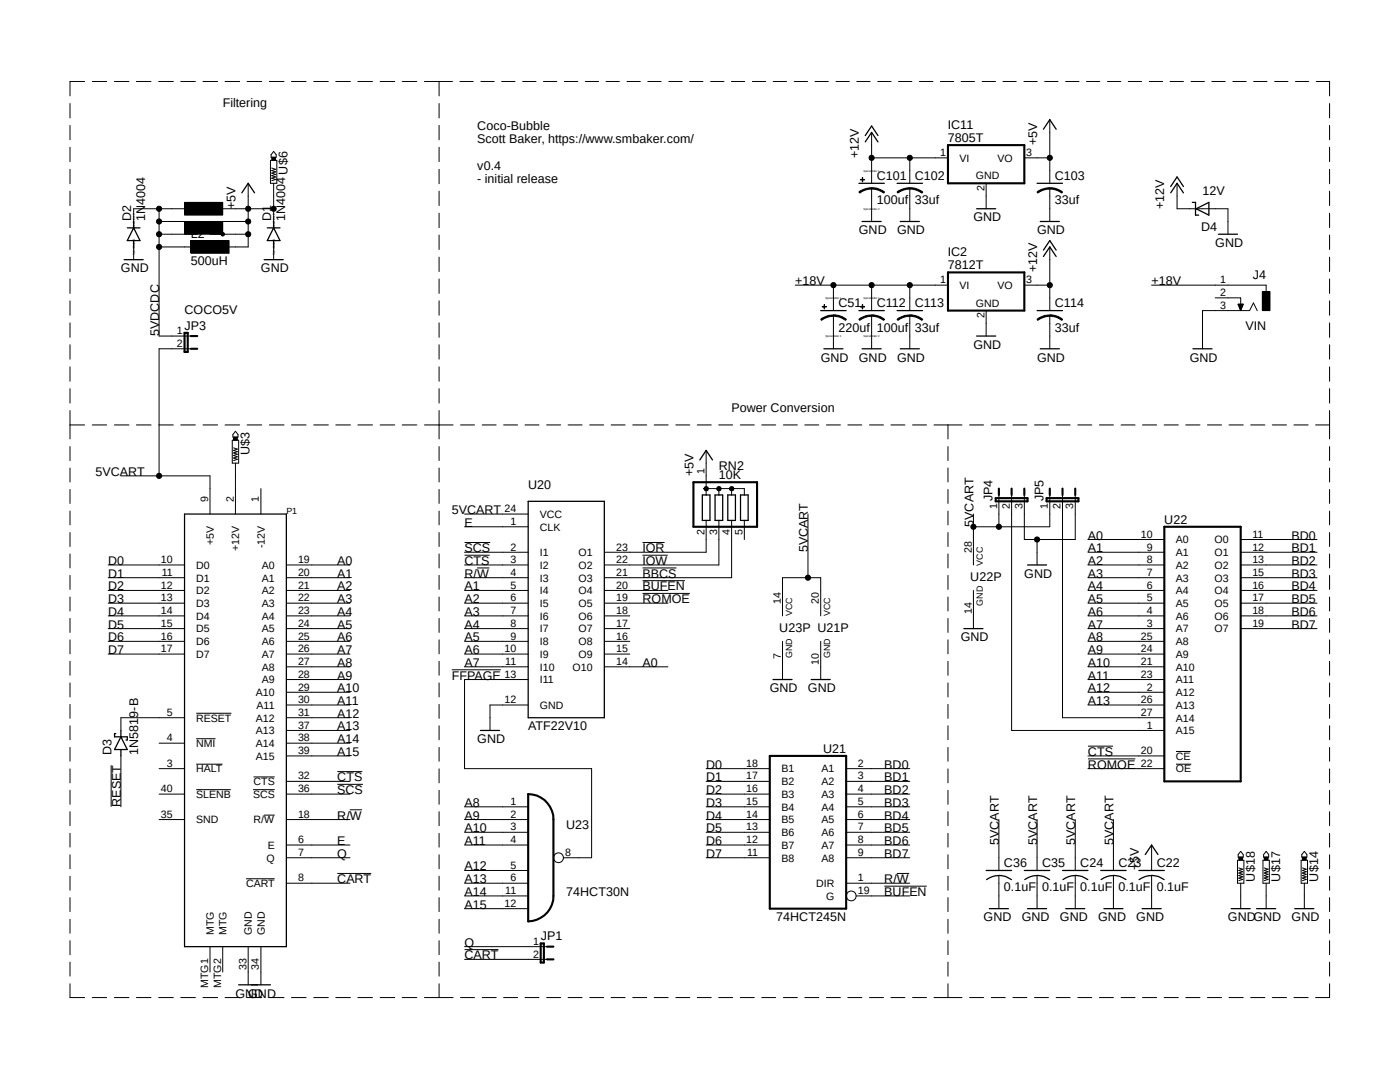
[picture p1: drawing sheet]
<svg xmlns="http://www.w3.org/2000/svg" width="279mm" height="216mm" viewBox="0 0 279 216" stroke-linecap="round" stroke-linejoin="round" font-family="sans-serif">
<path d="M13.9 16.2l251.6 183.5M265.5 16.2l-251.6 183.5" fill="none" stroke="#fff" stroke-width=".2"/>
<g fill="none" stroke="#000" stroke-width=".2">
<path d="M16.9 16.3h-2.9v2.8M18.4 16.3h2.9M22.8 16.3h2.9M27.2 16.3h2.9M31.7 16.3h2.9M36.1 16.3h2.9M40.5 16.3h2.9M44.9 16.3h2.9M49.3 16.3h2.9M53.8 16.3h2.9M58.2 16.3h2.9M62.6 16.3h2.9"/>
<path d="M67 16.3h2.9M71.4 16.3h2.9M75.9 16.3h2.9M80.3 16.3h2.9M84.7 16.3h5.6M87.6 16.3v2.8M91.8 16.3h2.6M96 16.3h2.6M100.1 16.3h2.7M104.3 16.3h2.7M108.5 16.3h2.6M112.6 16.3h2.7"/>
<path d="M116.8 16.3h2.7M120.9 16.3h2.7M125.1 16.3h2.7M129.3 16.3h2.7M133.5 16.3h2.6M137.6 16.3h2.7M141.8 16.3h2.7M146 16.3h2.6M150.2 16.3h2.6M154.3 16.3h2.7M158.5 16.3h2.7M162.6 16.3h2.7"/>
<path d="M166.8 16.3h2.7M171 16.3h2.7M175.2 16.3h2.6M179.3 16.3h2.7M183.5 16.3h2.7M187.7 16.3h2.6M191.8 16.3h2.7M196 16.3h2.7M200.2 16.3h2.6M204.3 16.3h2.7M208.5 16.3h2.7M212.7 16.3h2.6"/>
<path d="M216.8 16.3h2.7M221 16.3h2.7M225.2 16.3h2.6M229.4 16.3h2.6M233.5 16.3h2.7M237.7 16.3h2.7M241.9 16.3h2.6M246 16.3h2.7M250.2 16.3h2.7M254.4 16.3h2.6M258.5 16.3h2.7M262.7 16.3h2.6v2.8"/>
<path d="M14 20.7v2.8M14 25v2.9M14 29.4v2.9M14 33.8v2.9M14 38.1v2.9M49.5 36.6v12.7h-5.1M54 32h1.2v4.6h-1.2zM54.2 31.4h.8v.6h-.8zM54.2 33.5l.8 .3-.8 .2 .8 .3-.8 .2 .8 .3-.8 .3 .8 .2-.8 .3 .8 .2-.8 .3M54.6 36.6v7.6M54.6 30.2l.5 .7v.5h-1v-.5zM87.6 20.7v2.8"/>
<path d="M87.6 25v2.9M87.6 29.4v2.9M87.6 33.8v2.9M87.6 38.1v2.9M171.4 38.3a4.3 4.3 0 0 1 2.5-.8v.2a3.9 3.9 0 0 0-2.3 .8zM171.7 35.8l.9 .1zM172.1 35.4l.1 .9zM173.9 37.5a3.8 3.8 0 0 1 2.6 .8l-.1 .2a4.1 4.1 0 0 0-2.5-.8zM173.9 26.4v10.2M173.9 37.6v6.6M173.9 31.5h15.3M179 38.3a4.3 4.3 0 0 1 2.6-.8v.2a3.9 3.9 0 0 0-2.4 .8z"/>
<path d="M181.6 37.5a3.8 3.8 0 0 1 2.5 .8l-.1 .2a4.1 4.1 0 0 0-2.4-.8zM181.6 31.5v5.1M181.6 37.6v6.6M196.8 36.6v5.1M204.4 31.5h5.1M207 38.3a4 4 0 0 1 2.5-.8v.2a4.1 4.1 0 0 0-2.4 .8zM209.5 37.5a3.6 3.6 0 0 1 2.5 .8l-.1 .2a4.1 4.1 0 0 0-2.4-.8zM209.5 23.9v12.7M209.5 37.6v6.6M234.9 36.6v5.1h10.2v5M265.3 20.7v2.8M265.3 25v2.9"/>
<path d="M265.3 29.4v2.9M265.3 33.8v2.9M265.3 38.1v2.9M14 42.5v2.9M14 46.9v2.9M14 51.3v2.9M14 55.7v2.8M26.7 49.3v2.5M31.7 49.3h7.7M31.7 46.7h7.7M31.7 44.2h7.7M31.7 41.7v25.4h6.4"/>
<path d="M36.8 44.2h7.6v2.5h-7.6zM36.8 40.4h7.6v2.5h-7.6zM38.1 48h7.6v2.5h-7.6zM39.4 41.7h-12.7v2.5M41.9 41.7h12.7M41.9 46.7h7.6M41.9 44.2h7.6M44.2 46.5l.2-.1 .3 .1 .1 .2-.1 .3-.3 .1-.2-.1-.1-.3 .3-.1 .2 .1-.2 .2-.3-.2zM54.6 49.3v2.5M87.6 42.5v2.9M87.6 46.9v2.9M87.6 51.3v2.9"/>
<path d="M87.6 55.7v2.8M158.7 56.9h30.5M166.3 56.9v5.1M173.9 56.9v5.1M181.6 56.9v5.1M204.4 56.9h5.1M209.5 49.3v12.7M229.8 56.9h22.9v1.3M242.5 59.4h5.1v2.6M251.9 58.2h1.5v3.8h-1.5zM265.3 42.5v2.9M265.3 46.9v2.9"/>
<path d="M265.3 51.3v2.9M265.3 55.7v2.8M14 60v2.9M14 64.4v2.9M14 68.8v2.9M14 73.2v2.9M14 77.6v2.8M38.1 69.6h-6.4v25.4M87.6 60v2.9M87.6 64.4v2.9M87.6 68.8v2.9M87.6 73.2v2.9"/>
<path d="M87.6 77.6v2.8M163.8 63.7a4.3 4.3 0 0 1 2.5-.8v.2a3.9 3.9 0 0 0-2.3 .8zM164.1 61.2l.8 .1zM164.5 60.8v.8zM166.3 62.8a4.2 4.2 0 0 1 2.6 .9l-.2 .2a3.8 3.8 0 0 0-2.4-.8zM166.3 63v6.6M171.4 63.7a4.3 4.3 0 0 1 2.5-.8v.2a3.9 3.9 0 0 0-2.3 .8zM171.7 61.2l.9 .1zM172.1 60.8l.1 .8zM173.9 62.8a4.2 4.2 0 0 1 2.6 .9l-.1 .2a3.8 3.8 0 0 0-2.5-.8zM173.9 63v6.6M179 63.7a4.3 4.3 0 0 1 2.6-.8v.2a3.9 3.9 0 0 0-2.4 .8z"/>
<path d="M181.6 62.8a4.2 4.2 0 0 1 2.5 .9l-.1 .2a3.8 3.8 0 0 0-2.4-.8zM181.6 63v6.6M196.8 62v5.1M207 63.7a4 4 0 0 1 2.5-.8v.2a4.1 4.1 0 0 0-2.4 .8zM209.5 62.8a4 4 0 0 1 2.5 .9l-.1 .2a3.8 3.8 0 0 0-2.4-.8zM209.5 63v6.6M247.1 60.7h1l-.5 1.3zM247.1 60.8h1M247.1 60.9h.9M247.2 61h.8M247.2 61h.7M247.3 61.1h.6"/>
<path d="M247.3 61.3h.6M247.3 61.2h.6M247.4 61.4h.4M247.4 61.5h.4M247.4 61.6h.3M247.5 61.7h.2M247.5 61.8h.2M247.6 61.9h.1M247.6 61.8h.1M250.9 62l-.8-1.5-.7 1.5h-9.4v7.6M265.3 60v2.9M265.3 64.4v2.9"/>
<path d="M265.3 68.8v2.9M265.3 73.2v2.9M265.3 77.6v2.8M14 81.9v5.7M14 89.1v2.8M14 93.4v2.8M14 97.7v2.8M14 84.8h2.9M18.4 84.8h2.9M22.8 84.8h2.9M24.1 95h17.8v7.6M27.2 84.8h2.9"/>
<path d="M31.7 84.8h2.9M36.1 84.8h2.9M40.5 84.8h2.9M44.9 84.8h2.9M46.4 87.8h1.2v4.6h-1.2zM46.6 87.2h.8v.6h-.8zM46.6 89.4l.8 .2-.8 .3 .8 .2-.8 .3 .8 .2-.8 .3 .8 .2-.8 .3 .8 .3-.8 .2M47 92.4v10.2M47 86.1l.5 .6v.5h-1v-.5zM49.3 84.8h2.9M52.1 97.5v5.1M53.8 84.8h2.9"/>
<path d="M58.2 84.8h2.9M62.6 84.8h2.9M67 84.8h2.9M71.4 84.8h2.9M75.9 84.8h2.9M80.3 84.8h2.9M84.7 84.8h5.7M87.6 81.9v5.7M87.6 89.1v2.8M87.6 93.4v2.8M87.6 97.7v2.8M91.9 84.8h2.8"/>
<path d="M96.2 84.8h2.8M100.5 84.8h2.8M104.8 84.8h2.8M109.1 84.8h2.8M113.4 84.8h2.8M117.7 84.8h2.8M122 84.8h2.8M126.3 84.8h2.8M130.6 84.8h2.7M134.9 84.8h2.8M139.1 84.8h2.8M140.6 97.2l.3-.1 .4 .1 .1 .3-.1 .3-.4 .2-.3-.2-.1-.3h.5h-.5z"/>
<path d="M140.9 89.9v8.9M140.9 97.5h7.6v1.3M143.2 97.2l.3-.1 .3 .1 .1 .3-.1 .3-.3 .2-.3-.2-.2-.3h.5h-.5zM143.4 84.8h2.8M143.5 97.5v1.3M145.7 97.2l.3-.1 .3 .1 .2 .3-.2 .3-.3 .2-.3-.2-.2-.3h.5h-.5zM146 97.5v1.3M147.7 84.8h2.8M152 84.8h2.8M156.3 84.8h2.8M160.6 84.8h2.8M164.9 84.8h2.8"/>
<path d="M169.2 84.8h2.8M173.5 84.8h2.8M177.8 84.8h2.8M182.1 84.8h2.8M186.4 84.8h5.6M189.2 84.8v2.8M189.2 89.1v2.8M189.2 93.4v2.8M189.2 97.7v2.8M193.5 84.8h2.8M197.8 84.8h2.8M199.3 98.8v6.3"/>
<path d="M201.9 98.8v47h30.5M202.1 84.8h2.8M204.4 98.8v8.9h10.2v-8.9M206.5 84.8h2.8M209.5 98.8v6.3h-15.2M210.8 84.8h2.8M212 98.8v44.4h20.4M215.1 84.8h2.8M219.4 84.8h2.8M223.7 84.8h2.8M228 84.8h2.8M232.3 84.8h2.9"/>
<path d="M236.6 84.8h2.9M241 84.8h2.8M245.3 84.8h2.8M249.6 84.8h2.8M253.9 84.8h2.9M258.2 84.8h2.9M262.6 84.8h2.7M265.3 81.9v5.7M265.3 89.1v2.8M265.3 93.4v2.8M265.3 97.7v2.8M14 102v2.7"/>
<path d="M14 106.3v2.8M14 110.5v2.8M14 114.8v2.8M14 119.1v2.8M21.6 112.7h15.2M21.6 115.3h15.2M21.6 117.8h15.2M57.1 112.7h12.7M57.1 115.3h12.7M57.1 117.8h12.7M87.6 102v2.7M87.6 106.3v2.8"/>
<path d="M87.6 110.5v2.8M87.6 114.8v2.8M87.6 119.1v2.8M92.7 110.8h5M92.7 108.2h5.1M92.7 112.7h12.7M92.7 115.3h12.7M92.7 117.8h12.7M92.7 102.6h12.7M92.7 105.1h12.7M92.7 110.2h12.7M95.2 113.3h2.5"/>
<path d="M120.6 117.8h12.7M128.2 110.8h5.1M128.2 108.2h4.4M128.2 113.3h6.8M128.2 118.4h9.5M128.2 115.9h8.5M140.9 103.8v6.4h-20.3M143.5 103.8v8.9h-22.9M146 103.8v11.5h-25.4M148.5 103.8v3.9M161.2 102.6v12.7M189.2 102v2.7"/>
<path d="M189.2 106.3v2.8M189.2 110.5v2.8M189.2 114.8v2.8M189.2 119.1v2.8M194.3 102.6v10.1M194.3 117.8v7.6M207 107.7v5M217.1 112.7h15.3M217.1 115.3h15.3M217.1 117.8h15.3M217.1 110.2h15.3M217.1 107.7h15.3"/>
<path d="M247.6 112.7h15.2M247.6 115.3h15.2M247.6 117.8h15.2M247.6 110.2h15.2M247.6 107.7h15.2M265.3 102v2.7M265.3 106.3v2.8M265.3 110.5v2.8M265.3 114.8v2.8M265.3 119.1v2.8M14 123.4v2.8M14 127.7v2.8"/>
<path d="M14 132v2.7M14 136.3v2.8M21.6 120.4h15.2M21.6 122.9h15.2M21.6 125.4h15.2M21.6 128h15.2M21.6 130.5h15.2M57.1 120.4h12.7M57.1 122.9h12.7M57.1 125.4h12.7M57.1 128h12.7M57.1 130.5h12.7"/>
<path d="M57.1 133.1h12.7M57.1 135.6h12.7M57.1 138.1h12.7M87.6 123.4v2.8M87.6 127.7v2.8M87.6 132v2.7M87.6 136.3v2.8M90.2 133.6h9.7M92.7 120.4h12.7M92.7 122.9h12.7M92.7 125.4h12.7M92.7 128h12.7"/>
<path d="M92.7 130.5h12.7M92.7 133.1h12.7M105.4 135.6h-12.7v17.8h25.4v17.8h-5.7M120.6 120.4h12.7M120.6 122.9h5.1M120.6 125.4h5.1M120.6 128h5.1M120.6 130.5h5.1M120.6 133.1h12.7M156.2 122.9v-7.6h7.6v7.6M156.2 128v7.6M163.8 128v7.6"/>
<path d="M189.2 123.4v2.8M189.2 127.7v2.8M189.2 132v2.7M189.2 136.3v2.8M217.1 120.4h15.3M217.1 122.9h15.3M217.1 125.4h15.3M217.1 128h15.3M217.1 130.5h15.3M217.1 133.1h15.3M217.1 135.6h15.3M217.1 138.1h15.3"/>
<path d="M247.6 120.4h15.2M247.6 122.9h15.2M247.6 125.4h15.2M265.3 123.4v2.8M265.3 127.7v2.8M265.3 132v2.7M265.3 136.3v2.8M14 140.5v2.8M14 144.8v2.8M14 149.1v2.8M14 153.4v2.8M14 157.7v2.8"/>
<path d="M22.2 152.7v8.3M24.1 150.8v10.2M31.7 153.4h5.1M31.7 148.3h5.1M31.7 158.5h5.1M36.8 143.2h-12.7v2.6M39.2 152.5h5.2M39.2 147.4h3.8M39.2 142.3h7M39.2 157.6h6.9M50.5 157.6h4.3M50.6 155h4.2"/>
<path d="M57.1 155.9h12.7M57.1 148.3h12.7M57.1 143.2h12.7M57.1 158.5h12.7M57.1 140.7h12.7M57.1 145.8h12.7M57.1 150.8h12.7M67.3 154h5M67.3 156.5h5.1M87.6 140.5v2.8M87.6 144.8v2.8M87.6 149.1v2.8"/>
<path d="M87.6 153.4v2.8M87.6 157.7v2.8M105.4 140.7h-7.6v5.1M140.9 155.9h12.7M140.9 153.4h12.7M140.9 158.5h12.7M168.9 155.9h12.7M168.9 153.4h12.7M168.9 158.5h12.7M189.2 140.5v2.8M189.2 144.8v2.8M189.2 149.1v2.8"/>
<path d="M189.2 153.4v2.8M189.2 157.7v2.8M217.1 148.9h5M217.1 151.4h9.5M217.1 153.4h15.3M217.1 140.7h15.3M217.1 150.8h15.3M234.7 152.5h3M234.7 149.9h2.9M265.3 140.5v2.8M265.3 144.8v2.8M265.3 149.1v2.8"/>
<path d="M265.3 153.4v2.8M265.3 157.7v2.8M14 162v2.8M14 166.3v2.7M14 170.6v2.8M14 174.8v2.8M14 179.1v2.8M31.7 163.5h5.1M49.1 175.3h5.7M52.7 162.6h2.1M57.1 176.2h12.7M57.1 168.6h12.7"/>
<path d="M57.1 171.2h12.7M57.1 163.5h12.7M67.3 174.3h6.8M69.8 161.6h2.5M87.6 162v2.8M87.6 166.3v2.7M87.6 170.6v2.8M87.6 174.8v2.8M87.6 179.1v2.8M92.7 176.2h12.7M92.7 168.6h12.7M92.7 163.5h12.7"/>
<path d="M92.7 161h12.7M92.7 166.1h12.7M92.7 173.7h12.7M92.7 178.8h12.7M140.9 168.6h12.7M140.9 171.2h12.7M140.9 163.5h12.7M140.9 161h12.7M140.9 166.1h12.7M168.9 176.2h12.7M168.9 168.6h12.7M168.9 171.2h12.7"/>
<path d="M168.9 163.5h12.7M168.9 161h12.7M168.9 166.1h12.7M170.9 178.8h10.7M176.5 176.8h8.5M179 174.3h2.4M189.2 162v2.8M189.2 166.3v2.7M189.2 170.6v2.8M189.2 174.8v2.8M189.2 179.1v2.8M199.3 163.5v10.2"/>
<path d="M199.3 174.7v6.6M207 163.5v10.2M207 174.7v6.6M214.6 163.5v10.2M214.6 174.7v6.6M222.2 163.5v10.2M222.2 174.7v6.6M229.8 168.6v5.1M229.8 174.7v6.6M247 171.7h1.2v4.5h-1.2zM247.2 171h.8v.6h-.8zM247.2 173.2l.8 .2-.8 .3 .8 .2-.8 .3 .8 .3-.8 .2 .8 .3-.8 .2 .8 .3-.8 .2"/>
<path d="M247.6 176.2v5.1M247.6 169.9l.5 .6v.5h-1v-.5zM252.1 171.7h1.2v4.5h-1.2zM252.3 171h.8v.6h-.8zM252.3 173.2l.8 .2-.8 .3 .8 .2-.8 .3 .8 .3-.8 .2 .8 .3-.8 .2 .8 .3-.8 .2M252.7 176.2v5.1M252.7 169.9l.5 .6v.5h-1v-.5zM259.7 171.7h1.2v4.5h-1.2zM259.9 171h.8v.6h-.8zM259.9 173.2l.8 .2-.8 .3 .8 .2-.8 .3 .8 .3-.8 .2 .8 .3-.8 .2 .8 .3-.8 .2M260.3 169.9l.5 .6v.5h-1v-.5zM260.3 176.2v5.1"/>
<path d="M265.3 162v2.8M265.3 166.3v2.7M265.3 170.6v2.8M265.3 174.8v2.8M265.3 179.1v2.8M14 196.3v2.8h2.9M14 183.4v2.8M14 187.7v2.8M14 192v2.8M18.4 199.1h2.9M22.8 199.1h2.9M27.2 199.1h2.9"/>
<path d="M31.7 199.1h2.9M36.1 199.1h2.9M40.5 199.1h2.9M41.9 188.9v5.1M44.4 188.9v5.1M44.9 199.1h2.9M49.3 199.1h2.9M49.5 188.9v7.6M52.1 188.9v7.6M53.8 199.1h2.9M58.2 199.1h2.9M62.6 199.1h2.9"/>
<path d="M67 199.1h2.9M71.4 199.1h2.9M75.9 199.1h2.9M80.3 199.1h2.9M84.7 199.1h5.7M87.6 183.4v2.8M87.6 187.7v2.8M87.6 192v2.8M87.6 196.3v2.8M91.9 199.1h2.8M92.7 189.5h6.8M92.7 181.3h12.7"/>
<path d="M92.7 188.9h16.5M92.7 191.4h16.5M96.2 199.1h2.8M100.5 199.1h2.8M104.8 199.1h2.8M109.1 199.1h2.8M113.4 199.1h2.8M117.7 199.1h2.8M122 199.1h2.8M126.3 199.1h2.8M130.6 199.1h2.7M134.9 199.1h2.8"/>
<path d="M139.1 199.1h2.8M143.4 199.1h2.8M147.7 199.1h2.8M152 199.1h2.8M156.3 199.1h2.8M160.6 199.1h2.8M164.9 199.1h2.8M169.2 199.1h2.8M173.5 199.1h2.8M177.8 199.1h2.8M182.1 199.1h2.8M186.4 199.1h5.6"/>
<path d="M189.2 183.4v2.8M189.2 187.7v2.8M189.2 192v2.8M189.2 196.3v2.8M193.5 199.1h2.8M197.8 199.1h2.8M202.1 199.1h2.8M206.5 199.1h2.8M210.8 199.1h2.8M215.1 199.1h2.8M219.4 199.1h2.8M223.7 199.1h2.8"/>
<path d="M228 199.1h2.8M232.3 199.1h2.9M236.6 199.1h2.9M241 199.1h2.8M245.3 199.1h2.8M249.6 199.1h2.8M253.9 199.1h2.9M258.2 199.1h2.9M265.3 183.4v2.8M265.3 187.7v2.8M265.3 192v2.8M265.3 196.3v2.8h-2.7"/>
<circle cx="173.9" cy="31.5" r=".51"/>
<circle cx="181.6" cy="31.5" r=".51"/>
<circle cx="209.5" cy="31.5" r=".51"/>
<circle cx="31.7" cy="46.7" r=".51"/>
<circle cx="31.7" cy="49.3" r=".51"/>
<circle cx="31.7" cy="41.7" r=".51"/>
<circle cx="31.7" cy="44.2" r=".51"/>
<circle cx="49.5" cy="46.7" r=".51"/>
<circle cx="49.5" cy="41.7" r=".51"/>
<circle cx="49.5" cy="44.2" r=".51"/>
<circle cx="54.6" cy="41.7" r=".51"/>
<circle cx="166.3" cy="56.9" r=".51"/>
<circle cx="173.9" cy="56.9" r=".51"/>
<circle cx="181.6" cy="56.9" r=".51"/>
<circle cx="209.5" cy="56.9" r=".51"/>
<circle cx="31.7" cy="95" r=".51"/>
<circle cx="161.2" cy="115.3" r=".51"/>
<circle cx="194.3" cy="105.1" r=".51"/>
<circle cx="199.3" cy="105.1" r=".51"/>
<circle cx="207" cy="107.7" r=".51"/>
<circle cx="111.5" cy="171.2" r=".98"/>
<circle cx="169.9" cy="178.8" r=".98"/>
</g>
<g fill="none" stroke="#000" stroke-width=".25">
<path d="M48.3 38.5l1.2-1.9 1.3 1.9M171.4 36.6h5.1M172.7 28.3l1.2-1.9 1.3 1.9M172.7 27.1l1.2-2 1.3 2M179 36.6h5.1M207 36.6h5M208.2 25.8l1.3-1.9 1.3 1.9M233.6 38.5l1.3-1.9 1.3 1.9M233.6 37.2l1.3-1.9 1.3 1.9M24.8 51.8h3.8M25.4 45.5h2.5M26.7 45.5l1.2 2.5h-2.5z"/>
<path d="M26.7 44.2v1.3M26.7 48v1.3M52.7 51.8h3.8M53.3 45.5h2.6M54.6 45.5l1.3 2.5h-2.6zM54.6 44.2v1.3M54.6 48v1.3M172 44.2h3.9M179.7 44.2h3.8M194.9 41.7h3.8M207.6 44.2h3.8M208.2 51.2l1.3-1.9 1.3 1.9"/>
<path d="M208.2 49.9l1.3-1.9 1.3 1.9M238 40.4h.6v2.5h.6M238.7 41.7l2.6-1.3v2.5zM243.2 46.7h3.8M163.8 62h5.1M164.4 69.6h3.8M171.4 62h5.1M172 69.6h3.9M179 62h5.1M179.7 69.6h3.8M194.9 67.1h3.8M207 62h5"/>
<path d="M207.6 69.6h3.8M238.1 69.6h3.8M139.7 91.8l1.2-1.9 1.3 1.9M140.2 98.8h1.5v5h-1.5zM142.7 98.8h1.5v5h-1.5zM145.2 98.8h1.6v5h-1.6zM147.8 98.8h1.5v5h-1.5zM36.8 102.6h20.3v86.3h-20.3zM105.4 100h15.2v43.2h-15.2zM205.1 112.7h3.8M154.3 135.6h3.8M161.9 135.6h3.8"/>
<path d="M192.4 125.4h3.8M23.1 146.4h-.2v.6h2.5v.7h-.3M24.1 147l1.3 2.6h-2.5zM24.1 145.8v1.2M24.1 149.6v1.2M95.9 145.8h3.8M196.8 173.7h5.1M199.3 174.7a4 4 0 0 1 2.5 .8M199.3 174.7a4.1 4.1 0 0 0-2.4 .8M204.4 173.7h5.1M207 174.7a4 4 0 0 1 2.5 .8M207 174.7a4.1 4.1 0 0 0-2.5 .8"/>
<path d="M212 173.7h5.1M214.6 174.7a4 4 0 0 1 2.5 .8M214.6 174.7a4.1 4.1 0 0 0-2.5 .8M219.7 173.7h5M222.2 174.7a4 4 0 0 1 2.5 .8M222.2 174.7a4.1 4.1 0 0 0-2.4 .8M227.3 173.7h5.1M228.6 170.5l1.2-1.9 1.3 1.9M229.8 174.7a4 4 0 0 1 2.5 .8M229.8 174.7a4.4 4.4 0 0 0-2.5 .8M47.6 196.5h6.4M197.4 181.3h3.9"/>
<path d="M205.1 181.3h3.8M212.7 181.3h3.8M220.3 181.3h3.8M227.9 181.3h3.8M245.7 181.3h3.8M250.8 181.3h3.8M258.4 181.3h3.8"/>
</g>
<g fill="none" stroke="#000" stroke-width=".42">
<path d="M189.2 29h15.2v7.6h-15.2zM189.2 54.4h15.2v7.6h-15.2zM36.8 66.4h.7v3.8h-.7zM38.1 67.1h1.3M38.1 69.6h1.3M138.4 96.2h12.7v8.9h-12.7zM198.7 99.4h6.4v.6h-6.4zM199.3 97.5v1.3M201.9 97.5v1.3M204.4 97.5v1.3M208.9 99.4h6.3v.6h-6.3zM209.5 97.5v1.3"/>
<path d="M212 97.5v1.3M214.6 97.5v1.3M232.4 105.1h15.2v50.8h-15.2zM105.4 158.5a5 5 0 0 1 5 5v15.3a5.1 5.1 0 0 1-5 5.1zM153.6 150.8h15.3v30.5h-15.3zM107.9 188.3h.6v3.8h-.6zM109.2 188.9h1.2M109.2 191.4h1.2"/>
</g>
<g fill="#000">
<path d="M54.2 31.4h.8v.6h-.8z" fill-rule="evenodd"/>
<path d="M171.7 35.8l.9 .1z" fill-rule="evenodd"/>
<path d="M172.1 35.4l.1 .9z" fill-rule="evenodd"/>
<path d="M171.4 38.3a4.3 4.3 0 0 1 2.5-.8v.2a3.9 3.9 0 0 0-2.3 .8z" fill-rule="evenodd"/>
<path d="M173.9 37.5a3.8 3.8 0 0 1 2.6 .8l-.1 .2a4.1 4.1 0 0 0-2.5-.8z" fill-rule="evenodd"/>
<path d="M179 38.3a4.3 4.3 0 0 1 2.6-.8v.2a3.9 3.9 0 0 0-2.4 .8z" fill-rule="evenodd"/>
<path d="M181.6 37.5a3.8 3.8 0 0 1 2.5 .8l-.1 .2a4.1 4.1 0 0 0-2.4-.8z" fill-rule="evenodd"/>
<path d="M207 38.3a4 4 0 0 1 2.5-.8v.2a4.1 4.1 0 0 0-2.4 .8z" fill-rule="evenodd"/>
<path d="M209.5 37.5a3.6 3.6 0 0 1 2.5 .8l-.1 .2a4.1 4.1 0 0 0-2.4-.8z" fill-rule="evenodd"/>
<path d="M36.8 44.2h7.6v2.5h-7.6z" fill-rule="evenodd"/>
<path d="M36.8 40.4h7.6v2.5h-7.6z" fill-rule="evenodd"/>
<path d="M38.1 48h7.6v2.5h-7.6z" fill-rule="evenodd"/>
<path d="M44.2 46.5l.2-.1 .3 .1 .1 .2-.1 .3-.3 .1-.2-.1-.1-.3 .3-.1 .2 .1-.2 .2-.3-.2z" fill-rule="evenodd"/>
<path d="M251.9 58.2h1.5v3.8h-1.5z" fill-rule="evenodd"/>
<path d="M164.1 61.2l.8 .1z" fill-rule="evenodd"/>
<path d="M164.5 60.8v.8z" fill-rule="evenodd"/>
<path d="M163.8 63.7a4.3 4.3 0 0 1 2.5-.8v.2a3.9 3.9 0 0 0-2.3 .8z" fill-rule="evenodd"/>
<path d="M166.3 62.8a4.2 4.2 0 0 1 2.6 .9l-.2 .2a3.8 3.8 0 0 0-2.4-.8z" fill-rule="evenodd"/>
<path d="M171.7 61.2l.9 .1z" fill-rule="evenodd"/>
<path d="M172.1 60.8l.1 .8z" fill-rule="evenodd"/>
<path d="M171.4 63.7a4.3 4.3 0 0 1 2.5-.8v.2a3.9 3.9 0 0 0-2.3 .8z" fill-rule="evenodd"/>
<path d="M173.9 62.8a4.2 4.2 0 0 1 2.6 .9l-.1 .2a3.8 3.8 0 0 0-2.5-.8z" fill-rule="evenodd"/>
<path d="M179 63.7a4.3 4.3 0 0 1 2.6-.8v.2a3.9 3.9 0 0 0-2.4 .8z" fill-rule="evenodd"/>
<path d="M181.6 62.8a4.2 4.2 0 0 1 2.5 .9l-.1 .2a3.8 3.8 0 0 0-2.4-.8z" fill-rule="evenodd"/>
<path d="M207 63.7a4 4 0 0 1 2.5-.8v.2a4.1 4.1 0 0 0-2.4 .8z" fill-rule="evenodd"/>
<path d="M209.5 62.8a4 4 0 0 1 2.5 .9l-.1 .2a3.8 3.8 0 0 0-2.4-.8z" fill-rule="evenodd"/>
<path d="M46.6 87.2h.8v.6h-.8z" fill-rule="evenodd"/>
<path d="M140.6 97.2l.3-.1 .4 .1 .1 .3-.1 .3-.4 .2-.3-.2-.1-.3h.5h-.5z" fill-rule="evenodd"/>
<path d="M143.2 97.2l.3-.1 .3 .1 .1 .3-.1 .3-.3 .2-.3-.2-.2-.3h.5h-.5z" fill-rule="evenodd"/>
<path d="M145.7 97.2l.3-.1 .3 .1 .2 .3-.2 .3-.3 .2-.3-.2-.2-.3h.5h-.5z" fill-rule="evenodd"/>
<path d="M247.2 171h.8v.6h-.8z" fill-rule="evenodd"/>
<path d="M252.3 171h.8v.6h-.8z" fill-rule="evenodd"/>
<path d="M259.9 171h.8v.6h-.8z" fill-rule="evenodd"/>
<circle cx="173.9" cy="31.5" r=".51"/>
<circle cx="181.6" cy="31.5" r=".51"/>
<circle cx="209.5" cy="31.5" r=".51"/>
<circle cx="31.7" cy="46.7" r=".51"/>
<circle cx="31.7" cy="49.3" r=".51"/>
<circle cx="31.7" cy="41.7" r=".51"/>
<circle cx="31.7" cy="44.2" r=".51"/>
<circle cx="49.5" cy="46.7" r=".51"/>
<circle cx="49.5" cy="41.7" r=".51"/>
<circle cx="49.5" cy="44.2" r=".51"/>
<circle cx="54.6" cy="41.7" r=".51"/>
<circle cx="166.3" cy="56.9" r=".51"/>
<circle cx="173.9" cy="56.9" r=".51"/>
<circle cx="181.6" cy="56.9" r=".51"/>
<circle cx="209.5" cy="56.9" r=".51"/>
<circle cx="31.7" cy="95" r=".51"/>
<circle cx="161.2" cy="115.3" r=".51"/>
<circle cx="194.3" cy="105.1" r=".51"/>
<circle cx="199.3" cy="105.1" r=".51"/>
<circle cx="207" cy="107.7" r=".51"/>
</g>
<g font-size="2.5">
<text x="44.4" y="21.3">Filtering</text>
<text x="95.2" y="25.9">Coco-Bubble</text>
<text x="95.2" y="28.6">Scott Baker, https://www.smbaker.com/</text>
<text x="189.2" y="25.8">IC11</text>
<text x="189.2" y="28.3">7805T</text>
<text x="207" y="29" transform="rotate(-90 207 29)">+5V</text>
<text x="95.2" y="33.9">v0.4</text>
<text x="171.4" y="31.5" transform="rotate(-90 171.4 31.5)">+12V</text>
<text x="175" y="35.9">C101 C102</text>
<text x="210.5" y="35.9">C103</text>
<text x="47" y="41.7" transform="rotate(-90 47 41.7)">+5V</text>
<text x="95.2" y="36.6">- initial release</text>
<text x="175" y="40.8">100uf</text>
<text x="182.6" y="40.8">33uf</text>
<text x="210.5" y="40.8">33uf</text>
<text x="232.4" y="41.7" transform="rotate(-90 232.4 41.7)">+12V</text>
<text x="240" y="38.9">12V</text>
<text x="26.2" y="44.2" transform="rotate(-90 26.2 44.2)">D2</text>
<text x="29" y="44.2" transform="rotate(-90 29 44.2)">1N4004</text>
<text x="38.1" y="47.5">L2</text>
<text x="54.1" y="44.2" transform="rotate(-90 54.1 44.2)">D1</text>
<text x="56.9" y="44.2" transform="rotate(-90 56.9 44.2)">1N4004 U$6</text>
<text x="171.4" y="46.7">GND</text>
<text x="179" y="46.7">GND</text>
<text x="194.3" y="44.2">GND</text>
<text x="207" y="46.7">GND</text>
<text x="239.7" y="46.1">D4</text>
<text x="38.1" y="52.8">500uH</text>
<text x="189.2" y="51.2">IC2</text>
<text x="189.2" y="53.7">7812T</text>
<text x="242.5" y="49.3">GND</text>
<text x="24.1" y="54.4">GND</text>
<text x="52.1" y="54.4">GND</text>
<text x="158.7" y="56.9">+18V</text>
<text x="207" y="54.4" transform="rotate(-90 207 54.4)">+12V</text>
<text x="229.8" y="56.9">+18V</text>
<text x="250" y="55.6">J4</text>
<text x="36.8" y="62.6">COCO5V</text>
<text x="36.8" y="65.8">JP3</text>
<text x="167.3" y="61.3">C51</text>
<text x="175" y="61.3">C112</text>
<text x="182.6" y="61.3">C113</text>
<text x="210.5" y="61.3">C114</text>
<text x="248.6" y="65.8">VIN</text>
<text x="31.7" y="67.1" transform="rotate(-90 31.7 67.1)">5VDCDC</text>
<text x="167.3" y="66.2">220uf</text>
<text x="175" y="66.2">100uf</text>
<text x="182.6" y="66.2">33uf</text>
<text x="194.3" y="69.6">GND</text>
<text x="210.5" y="66.2">33uf</text>
<text x="163.8" y="72.1">GND</text>
<text x="171.4" y="72.1">GND</text>
<text x="179" y="72.1">GND</text>
<text x="207" y="72.1">GND</text>
<text x="237.4" y="72.1">GND</text>
<text x="146" y="82.3">Power Conversion</text>
<text x="19" y="95">5VCART</text>
<text x="49.8" y="90.7" transform="rotate(-90 49.8 90.7)">U$3</text>
<text x="138.4" y="95" transform="rotate(-90 138.4 95)">+5V</text>
<text x="143.5" y="95.6">10K</text>
<text x="143.5" y="93.7">RN2</text>
<text x="105.4" y="97.5">U20</text>
<text x="198.1" y="100" transform="rotate(-90 198.1 100)">JP4</text>
<text x="208.2" y="100" transform="rotate(-90 208.2 100)">JP5</text>
<text x="90.2" y="102.6">5VCART</text>
<text x="92.7" y="105.1">E</text>
<text x="194.3" y="105.1" transform="rotate(-90 194.3 105.1)">5VCART</text>
<text x="217.1" y="107.7">A0</text>
<text x="232.4" y="104.5">U22</text>
<text x="257.8" y="107.7">BD0</text>
<text x="21.6" y="112.7">D0</text>
<text x="67.3" y="112.7">A0</text>
<text x="92.7" y="112.7">CTS</text>
<text x="92.7" y="110.2">SCS</text>
<text x="128.2" y="112.7">IOW</text>
<text x="128.2" y="110.2">IOR</text>
<text x="161.2" y="110.2" transform="rotate(-90 161.2 110.2)">5VCART</text>
<text x="217.1" y="110.2">A1</text>
<text x="217.1" y="112.7">A2</text>
<text x="257.8" y="110.2">BD1</text>
<text x="257.8" y="112.7">BD2</text>
<text x="21.6" y="115.3">D1</text>
<text x="21.6" y="117.8">D2</text>
<text x="67.3" y="115.3">A1</text>
<text x="67.3" y="117.8">A2</text>
<text x="92.7" y="117.8">A1</text>
<text x="92.7" y="115.3">R/W</text>
<text x="128.2" y="117.8">BUFEN</text>
<text x="128.2" y="115.3">BBCS</text>
<text x="193.6" y="115.9">U22P</text>
<text x="204.4" y="115.3">GND</text>
<text x="217.1" y="117.8">A4</text>
<text x="217.1" y="115.3">A3</text>
<text x="257.8" y="115.3">BD3</text>
<text x="257.8" y="117.8">BD4</text>
<text x="21.6" y="120.4">D3</text>
<text x="21.6" y="122.9">D4</text>
<text x="21.6" y="125.4">D5</text>
<text x="67.3" y="122.9">A4</text>
<text x="67.3" y="120.4">A3</text>
<text x="67.3" y="125.4">A5</text>
<text x="92.7" y="120.4">A2</text>
<text x="92.7" y="125.4">A4</text>
<text x="92.7" y="122.9">A3</text>
<text x="128.2" y="120.4">ROMOE</text>
<text x="217.1" y="120.4">A5</text>
<text x="217.1" y="122.9">A6</text>
<text x="217.1" y="125.4">A7</text>
<text x="257.8" y="120.4">BD5</text>
<text x="257.8" y="122.9">BD6</text>
<text x="257.8" y="125.4">BD7</text>
<text x="21.6" y="128">D6</text>
<text x="21.6" y="130.5">D7</text>
<text x="67.3" y="128">A6</text>
<text x="67.3" y="130.5">A7</text>
<text x="92.7" y="128">A5</text>
<text x="92.7" y="130.5">A6</text>
<text x="155.5" y="126.1">U23P U21P</text>
<text x="191.7" y="128">GND</text>
<text x="217.1" y="128">A8</text>
<text x="217.1" y="130.5">A9</text>
<text x="67.3" y="133.1">A8</text>
<text x="67.3" y="135.6">A9</text>
<text x="90.2" y="135.6">FFPAGE</text>
<text x="92.7" y="133.1">A7</text>
<text x="128.2" y="133.1">A0</text>
<text x="217.1" y="133.1">A10</text>
<text x="217.1" y="135.6">A11</text>
<text x="67.3" y="138.1">A10</text>
<text x="67.3" y="140.7">A11</text>
<text x="67.3" y="143.2">A12</text>
<text x="153.6" y="138.1">GND</text>
<text x="161.2" y="138.1">GND</text>
<text x="217.1" y="138.1">A12</text>
<text x="217.1" y="140.7">A13</text>
<text x="67.3" y="145.8">A13</text>
<text x="67.3" y="148.3">A14</text>
<text x="95.2" y="148.3">GND</text>
<text x="105.4" y="145.8">ATF22V10</text>
<text x="22.2" y="150.6" transform="rotate(-90 22.2 150.6)">D3</text>
<text x="27.6" y="150.6" transform="rotate(-90 27.6 150.6)">1N5819-B</text>
<text x="67.3" y="150.8">A15</text>
<text x="67.3" y="155.9">CTS</text>
<text x="140.9" y="153.4">D0</text>
<text x="140.9" y="155.9">D1</text>
<text x="164.3" y="150.2">U21</text>
<text x="176.5" y="153.4">BD0</text>
<text x="176.5" y="155.9">BD1</text>
<text x="217.1" y="150.8">CTS</text>
<text x="217.1" y="153.4">ROMOE</text>
<text x="24.1" y="161" transform="rotate(-90 24.1 161)">RESET</text>
<text x="67.3" y="158.5">SCS</text>
<text x="92.7" y="161">A8</text>
<text x="140.9" y="158.5">D2</text>
<text x="140.9" y="161">D3</text>
<text x="176.5" y="158.5">BD2</text>
<text x="176.5" y="161">BD3</text>
<text x="67.3" y="163.5">R/W</text>
<text x="92.7" y="163.5">A9</text>
<text x="92.7" y="166.1">A10</text>
<text x="113" y="165.4">U23</text>
<text x="140.9" y="163.5">D4</text>
<text x="140.9" y="166.1">D5</text>
<text x="176.5" y="163.5">BD4</text>
<text x="176.5" y="166.1">BD5</text>
<text x="67.3" y="168.6">E</text>
<text x="67.3" y="171.2">Q</text>
<text x="92.7" y="168.6">A11</text>
<text x="92.7" y="173.7">A12</text>
<text x="140.9" y="168.6">D6</text>
<text x="140.9" y="171.2">D7</text>
<text x="176.5" y="168.6">BD6</text>
<text x="176.5" y="171.2">BD7</text>
<text x="199.3" y="168.6" transform="rotate(-90 199.3 168.6)">5VCART</text>
<text x="200.4" y="173.1">C36</text>
<text x="207" y="168.6" transform="rotate(-90 207 168.6)">5VCART</text>
<text x="208" y="173.1">C35</text>
<text x="214.6" y="168.6" transform="rotate(-90 214.6 168.6)">5VCART</text>
<text x="215.6" y="173.1">C24</text>
<text x="222.2" y="168.6" transform="rotate(-90 222.2 168.6)">5VCART</text>
<text x="223.2" y="173.1">C23</text>
<text x="227.3" y="173.7" transform="rotate(-90 227.3 173.7)">+5V</text>
<text x="230.8" y="173.1">C22</text>
<text x="67.3" y="176.2">CART</text>
<text x="92.7" y="176.2">A13</text>
<text x="92.7" y="178.8">A14</text>
<text x="113" y="178.8">74HCT30N</text>
<text x="176.5" y="176.2">R/W</text>
<text x="176.5" y="178.8">BUFEN</text>
<text x="200.4" y="177.9">0.1uF</text>
<text x="208" y="177.9">0.1uF</text>
<text x="215.6" y="177.9">0.1uF</text>
<text x="223.2" y="177.9">0.1uF</text>
<text x="230.8" y="177.9">0.1uF</text>
<text x="250.4" y="175.9" transform="rotate(-90 250.4 175.9)">U$18</text>
<text x="255.5" y="175.9" transform="rotate(-90 255.5 175.9)">U$17</text>
<text x="263.1" y="175.9" transform="rotate(-90 263.1 175.9)">U$14</text>
<text x="92.7" y="181.3">A15</text>
<text x="154.9" y="183.9">74HCT245N</text>
<text x="196.3" y="183.9">GND</text>
<text x="203.9" y="183.9">GND</text>
<text x="211.5" y="183.9">GND</text>
<text x="219.2" y="183.9">GND</text>
<text x="226.8" y="183.9">GND</text>
<text x="245.1" y="183.9">GNDGND</text>
<text x="257.8" y="183.9">GND</text>
<text x="92.7" y="188.9">Q</text>
<text x="92.7" y="191.4">CART</text>
<text x="107.9" y="187.7">JP1</text>
<text x="47" y="199.1">GND</text>
<text x="49.5" y="199.1">GND</text>
</g>
<g font-size="2.1">
<text x="187.7" y="31.2">1</text>
<text x="191.5" y="32.3">VI</text>
<text x="194.8" y="35.8">GND</text>
<text x="199.1" y="32.3">VO</text>
<text x="204.8" y="31.2">3</text>
<text x="196.5" y="38.1" transform="rotate(-90 196.5 38.1)">2</text>
<text x="187.7" y="56.5">1</text>
<text x="191.5" y="57.7">VI</text>
<text x="199.1" y="57.7">VO</text>
<text x="204.8" y="56.5">3</text>
<text x="243.5" y="56.5">1</text>
<text x="243.5" y="59.1">2</text>
<text x="194.8" y="61.2">GND</text>
<text x="196.5" y="63.5" transform="rotate(-90 196.5 63.5)">2</text>
<text x="243.5" y="61.6">3</text>
<text x="35.3" y="66.7">1</text>
<text x="35.3" y="69.2">2</text>
<text x="140.6" y="94.6" transform="rotate(-90 140.6 94.6)">1</text>
<text x="41.6" y="100.2" transform="rotate(-90 41.6 100.2)">9</text>
<text x="46.7" y="100.2" transform="rotate(-90 46.7 100.2)">2</text>
<text x="51.7" y="100.2" transform="rotate(-90 51.7 100.2)">1</text>
<text x="199" y="101.6" transform="rotate(-90 199 101.6)">1</text>
<text x="201.5" y="101.6" transform="rotate(-90 201.5 101.6)">2</text>
<text x="204.1" y="101.6" transform="rotate(-90 204.1 101.6)">3</text>
<text x="209.1" y="101.6" transform="rotate(-90 209.1 101.6)">1</text>
<text x="211.7" y="101.6" transform="rotate(-90 211.7 101.6)">2</text>
<text x="214.2" y="101.6" transform="rotate(-90 214.2 101.6)">3</text>
<text x="100.7" y="102.2">24</text>
<text x="101.9" y="104.8">1</text>
<text x="107.7" y="103.3">VCC</text>
<text x="107.7" y="105.9">CLK</text>
<text x="140.6" y="106.7" transform="rotate(-90 140.6 106.7)">2</text>
<text x="143.1" y="106.7" transform="rotate(-90 143.1 106.7)">3</text>
<text x="145.7" y="106.7" transform="rotate(-90 145.7 106.7)">4</text>
<text x="148.2" y="106.7" transform="rotate(-90 148.2 106.7)">5</text>
<text x="227.7" y="107.3">10</text>
<text x="249.9" y="107.3">11</text>
<text x="32.1" y="112.4">10</text>
<text x="39.2" y="113.5">D0</text>
<text x="42.7" y="108.8" transform="rotate(-90 42.7 108.8)">+5V</text>
<text x="47.8" y="109.9" transform="rotate(-90 47.8 109.9)">+12V</text>
<text x="52.2" y="113.5">A0</text>
<text x="52.8" y="109.4" transform="rotate(-90 52.8 109.4)">-12V</text>
<text x="59.5" y="112.4">19</text>
<text x="101.9" y="109.9">2</text>
<text x="101.9" y="112.4">3</text>
<text x="107.7" y="111">I1</text>
<text x="107.7" y="113.5">I2</text>
<text x="115.4" y="111">O1</text>
<text x="115.4" y="113.5">O2</text>
<text x="123" y="109.9">23</text>
<text x="123" y="112.4">22</text>
<text x="193.9" y="110.4" transform="rotate(-90 193.9 110.4)">28</text>
<text x="228.9" y="112.4">8</text>
<text x="228.9" y="109.9">9</text>
<text x="234.7" y="113.5">A2</text>
<text x="234.7" y="111">A1</text>
<text x="234.7" y="108.4">A0</text>
<text x="242.4" y="111">O1</text>
<text x="242.4" y="113.5">O2</text>
<text x="242.4" y="108.4">O0</text>
<text x="249.9" y="109.9">12</text>
<text x="249.9" y="112.4">13</text>
<text x="32.1" y="117.5">12</text>
<text x="32.3" y="114.9">11</text>
<text x="39.2" y="116">D1</text>
<text x="39.2" y="118.6">D2</text>
<text x="52.2" y="116">A1</text>
<text x="52.2" y="118.6">A2</text>
<text x="59.5" y="114.9">20</text>
<text x="59.5" y="117.5">21</text>
<text x="101.9" y="114.9">4</text>
<text x="101.9" y="117.5">5</text>
<text x="107.7" y="116">I3</text>
<text x="107.7" y="118.6">I4</text>
<text x="115.4" y="116">O3</text>
<text x="115.4" y="118.6">O4</text>
<text x="123" y="114.9">21</text>
<text x="123" y="117.5">20</text>
<text x="228.9" y="117.5">6</text>
<text x="228.9" y="114.9">7</text>
<text x="234.7" y="118.6">A4</text>
<text x="234.7" y="116">A3</text>
<text x="242.4" y="116">O3</text>
<text x="242.4" y="118.6">O4</text>
<text x="249.9" y="114.9">15</text>
<text x="249.9" y="117.5">16</text>
<text x="32.1" y="120">13</text>
<text x="32.1" y="122.6">14</text>
<text x="32.1" y="125.1">15</text>
<text x="39.2" y="121.1">D3</text>
<text x="39.2" y="123.7">D4</text>
<text x="52.2" y="121.1">A3</text>
<text x="52.2" y="123.7">A4</text>
<text x="59.5" y="120">22</text>
<text x="59.5" y="122.6">23</text>
<text x="59.5" y="125.1">24</text>
<text x="101.9" y="120">6</text>
<text x="101.9" y="122.6">7</text>
<text x="101.9" y="125.1">8</text>
<text x="107.7" y="121.1">I5</text>
<text x="107.7" y="123.7">I6</text>
<text x="115.4" y="121.1">O5</text>
<text x="115.4" y="123.7">O6</text>
<text x="123" y="120">19</text>
<text x="123" y="122.6">18</text>
<text x="123" y="125.1">17</text>
<text x="155.8" y="120.6" transform="rotate(-90 155.8 120.6)">14</text>
<text x="163.4" y="120.6" transform="rotate(-90 163.4 120.6)">20</text>
<text x="193.9" y="122.5" transform="rotate(-90 193.9 122.5)">14</text>
<text x="228.9" y="125.1">3</text>
<text x="228.9" y="122.6">4</text>
<text x="228.9" y="120">5</text>
<text x="234.7" y="123.7">A6</text>
<text x="234.7" y="121.1">A5</text>
<text x="242.4" y="121.1">O5</text>
<text x="242.4" y="123.7">O6</text>
<text x="249.9" y="120">17</text>
<text x="249.9" y="122.6">18</text>
<text x="249.9" y="125.1">19</text>
<text x="32.1" y="127.6">16</text>
<text x="32.1" y="130.2">17</text>
<text x="39.2" y="126.2">D5</text>
<text x="39.2" y="128.7">D6</text>
<text x="39.2" y="131.3">D7</text>
<text x="52.2" y="126.2">A5</text>
<text x="52.2" y="128.7">A6</text>
<text x="52.2" y="131.3">A7</text>
<text x="59.5" y="127.6">25</text>
<text x="59.5" y="130.2">26</text>
<text x="100.7" y="130.2">10</text>
<text x="101.9" y="127.6">9</text>
<text x="107.7" y="126.2">I7</text>
<text x="107.7" y="128.7">I8</text>
<text x="107.7" y="131.3">I9</text>
<text x="115.4" y="126.2">O7</text>
<text x="115.4" y="128.7">O8</text>
<text x="115.4" y="131.3">O9</text>
<text x="123" y="127.6">16</text>
<text x="123" y="130.2">15</text>
<text x="155.8" y="131.5" transform="rotate(-90 155.8 131.5)">7</text>
<text x="227.7" y="130.2">24</text>
<text x="227.7" y="127.6">25</text>
<text x="234.7" y="131.3">A9</text>
<text x="234.7" y="128.7">A8</text>
<text x="234.7" y="126.2">A7</text>
<text x="242.4" y="126.2">O7</text>
<text x="52.2" y="133.8">A8</text>
<text x="52.2" y="136.4">A9</text>
<text x="59.5" y="132.7">27</text>
<text x="59.5" y="135.3">28</text>
<text x="59.5" y="137.8">29</text>
<text x="100.7" y="135.3">13</text>
<text x="100.8" y="132.7">11</text>
<text x="107.7" y="133.8">I10</text>
<text x="107.7" y="136.4">I11</text>
<text x="114.3" y="133.8">O10</text>
<text x="123" y="132.7">14</text>
<text x="163.4" y="132.7" transform="rotate(-90 163.4 132.7)">10</text>
<text x="227.7" y="132.7">21</text>
<text x="227.7" y="135.3">23</text>
<text x="228.9" y="137.8">2</text>
<text x="234.7" y="133.8">A10</text>
<text x="234.7" y="136.4">A11</text>
<text x="33.3" y="142.9">5</text>
<text x="39.2" y="144">RESET</text>
<text x="51.1" y="138.9">A10</text>
<text x="51.1" y="144">A12</text>
<text x="51.2" y="141.4">A11</text>
<text x="59.5" y="140.3">30</text>
<text x="59.5" y="142.9">31</text>
<text x="100.7" y="140.3">12</text>
<text x="107.7" y="141.4">GND</text>
<text x="227.7" y="140.3">26</text>
<text x="227.7" y="142.9">27</text>
<text x="234.7" y="141.4">A13</text>
<text x="234.7" y="144">A14</text>
<text x="234.7" y="138.9">A12</text>
<text x="33.3" y="148">4</text>
<text x="39.2" y="149.1">NMI</text>
<text x="51.1" y="146.5">A13</text>
<text x="51.1" y="149.1">A14</text>
<text x="59.5" y="145.4">37</text>
<text x="59.5" y="148">38</text>
<text x="228.9" y="145.4">1</text>
<text x="234.7" y="146.5">A15</text>
<text x="33.3" y="153">3</text>
<text x="39.2" y="154.1">HALT</text>
<text x="51.1" y="151.6">A15</text>
<text x="59.5" y="155.5">32</text>
<text x="59.5" y="150.5">39</text>
<text x="148.9" y="155.5">17</text>
<text x="148.9" y="153">18</text>
<text x="156" y="154.1">B1</text>
<text x="164" y="154.1">A1</text>
<text x="171.2" y="153">2</text>
<text x="171.2" y="155.5">3</text>
<text x="227.7" y="150.5">20</text>
<text x="227.7" y="153">22</text>
<text x="234.7" y="154.1">OE</text>
<text x="234.7" y="151.6">CE</text>
<text x="32.1" y="158.1">40</text>
<text x="39.2" y="159.2">SLENB</text>
<text x="50.5" y="159.2">SCS</text>
<text x="50.6" y="156.7">CTS</text>
<text x="59.5" y="158.1">36</text>
<text x="101.9" y="160.6">1</text>
<text x="148.9" y="160.6">15</text>
<text x="148.9" y="158.1">16</text>
<text x="156" y="161.8">B4</text>
<text x="156" y="159.2">B3</text>
<text x="156" y="156.7">B2</text>
<text x="164" y="156.7">A2</text>
<text x="164" y="159.2">A3</text>
<text x="164" y="161.8">A4</text>
<text x="171.2" y="158.1">4</text>
<text x="171.2" y="160.6">5</text>
<text x="32.1" y="163.2">35</text>
<text x="39.2" y="164.3">SND</text>
<text x="50.6" y="164.3">R/W</text>
<text x="59.5" y="163.2">18</text>
<text x="101.9" y="163.2">2</text>
<text x="101.9" y="165.7">3</text>
<text x="148.9" y="165.7">13</text>
<text x="148.9" y="163.2">14</text>
<text x="156" y="166.8">B6</text>
<text x="156" y="164.3">B5</text>
<text x="164" y="164.3">A5</text>
<text x="164" y="166.8">A6</text>
<text x="171.2" y="163.2">6</text>
<text x="171.2" y="165.7">7</text>
<text x="53.2" y="171.9">Q</text>
<text x="53.4" y="169.4">E</text>
<text x="59.5" y="168.2">6</text>
<text x="59.5" y="170.8">7</text>
<text x="101.9" y="168.2">4</text>
<text x="101.9" y="173.3">5</text>
<text x="112.8" y="170.8">8</text>
<text x="148.9" y="168.2">12</text>
<text x="149.1" y="170.8">11</text>
<text x="156" y="171.9">B8</text>
<text x="156" y="169.4">B7</text>
<text x="164" y="169.4">A7</text>
<text x="164" y="171.9">A8</text>
<text x="171.2" y="168.2">8</text>
<text x="171.2" y="170.8">9</text>
<text x="49.1" y="177">CART</text>
<text x="59.5" y="175.9">8</text>
<text x="100.8" y="178.4">11</text>
<text x="101.9" y="175.9">6</text>
<text x="162.9" y="177">DIR</text>
<text x="164.9" y="179.5">G</text>
<text x="171.2" y="175.9">1</text>
<text x="171.2" y="178.4">19</text>
<text x="100.7" y="180.9">12</text>
<text x="42.7" y="186.6" transform="rotate(-90 42.7 186.6)">MTG</text>
<text x="45.2" y="186.6" transform="rotate(-90 45.2 186.6)">MTG</text>
<text x="50.3" y="186.6" transform="rotate(-90 50.3 186.6)">GND</text>
<text x="52.8" y="186.6" transform="rotate(-90 52.8 186.6)">GND</text>
<text x="106.4" y="188.6">1</text>
<text x="106.4" y="191.1">2</text>
<text x="41.6" y="197.1" transform="rotate(-90 41.6 197.1)">MTG1</text>
<text x="44.1" y="197.1" transform="rotate(-90 44.1 197.1)">MTG2</text>
<text x="49.2" y="193.6" transform="rotate(-90 49.2 193.6)">33</text>
<text x="51.7" y="193.6" transform="rotate(-90 51.7 193.6)">34</text>
</g>
<g font-size="1.8">
<text x="57.1" y="102.6">P1</text>
<text x="196.2" y="112.9" transform="rotate(-90 196.2 112.9)">VCC</text>
<text x="158.1" y="122.9" transform="rotate(-90 158.1 122.9)">VCC</text>
<text x="165.7" y="122.9" transform="rotate(-90 165.7 122.9)">VCC</text>
<text x="196.2" y="120.9" transform="rotate(-90 196.2 120.9)">GND</text>
<text x="158.1" y="131.3" transform="rotate(-90 158.1 131.3)">GND</text>
<text x="165.7" y="131.3" transform="rotate(-90 165.7 131.3)">GND</text>
</g>
<g font-size=".6">
<text x="172.3" y="34.2">SpiceOrder 1</text>
<text x="172.3" y="41.9">SpiceOrder 2</text>
<text x="26.9" y="45.8" transform="rotate(-90 26.9 45.8)">SpiceOrder 2</text>
<text x="54.8" y="45.8" transform="rotate(-90 54.8 45.8)">SpiceOrder 2</text>
<text x="26.9" y="50.9" transform="rotate(-90 26.9 50.9)">SpiceOrder 1</text>
<text x="54.8" y="50.9" transform="rotate(-90 54.8 50.9)">SpiceOrder 1</text>
<text x="164.7" y="59.6">SpiceOrder 1</text>
<text x="172.3" y="59.6">SpiceOrder 1</text>
<text x="164.7" y="67.3">SpiceOrder 2</text>
<text x="172.3" y="67.3">SpiceOrder 2</text>
</g>
</svg>
